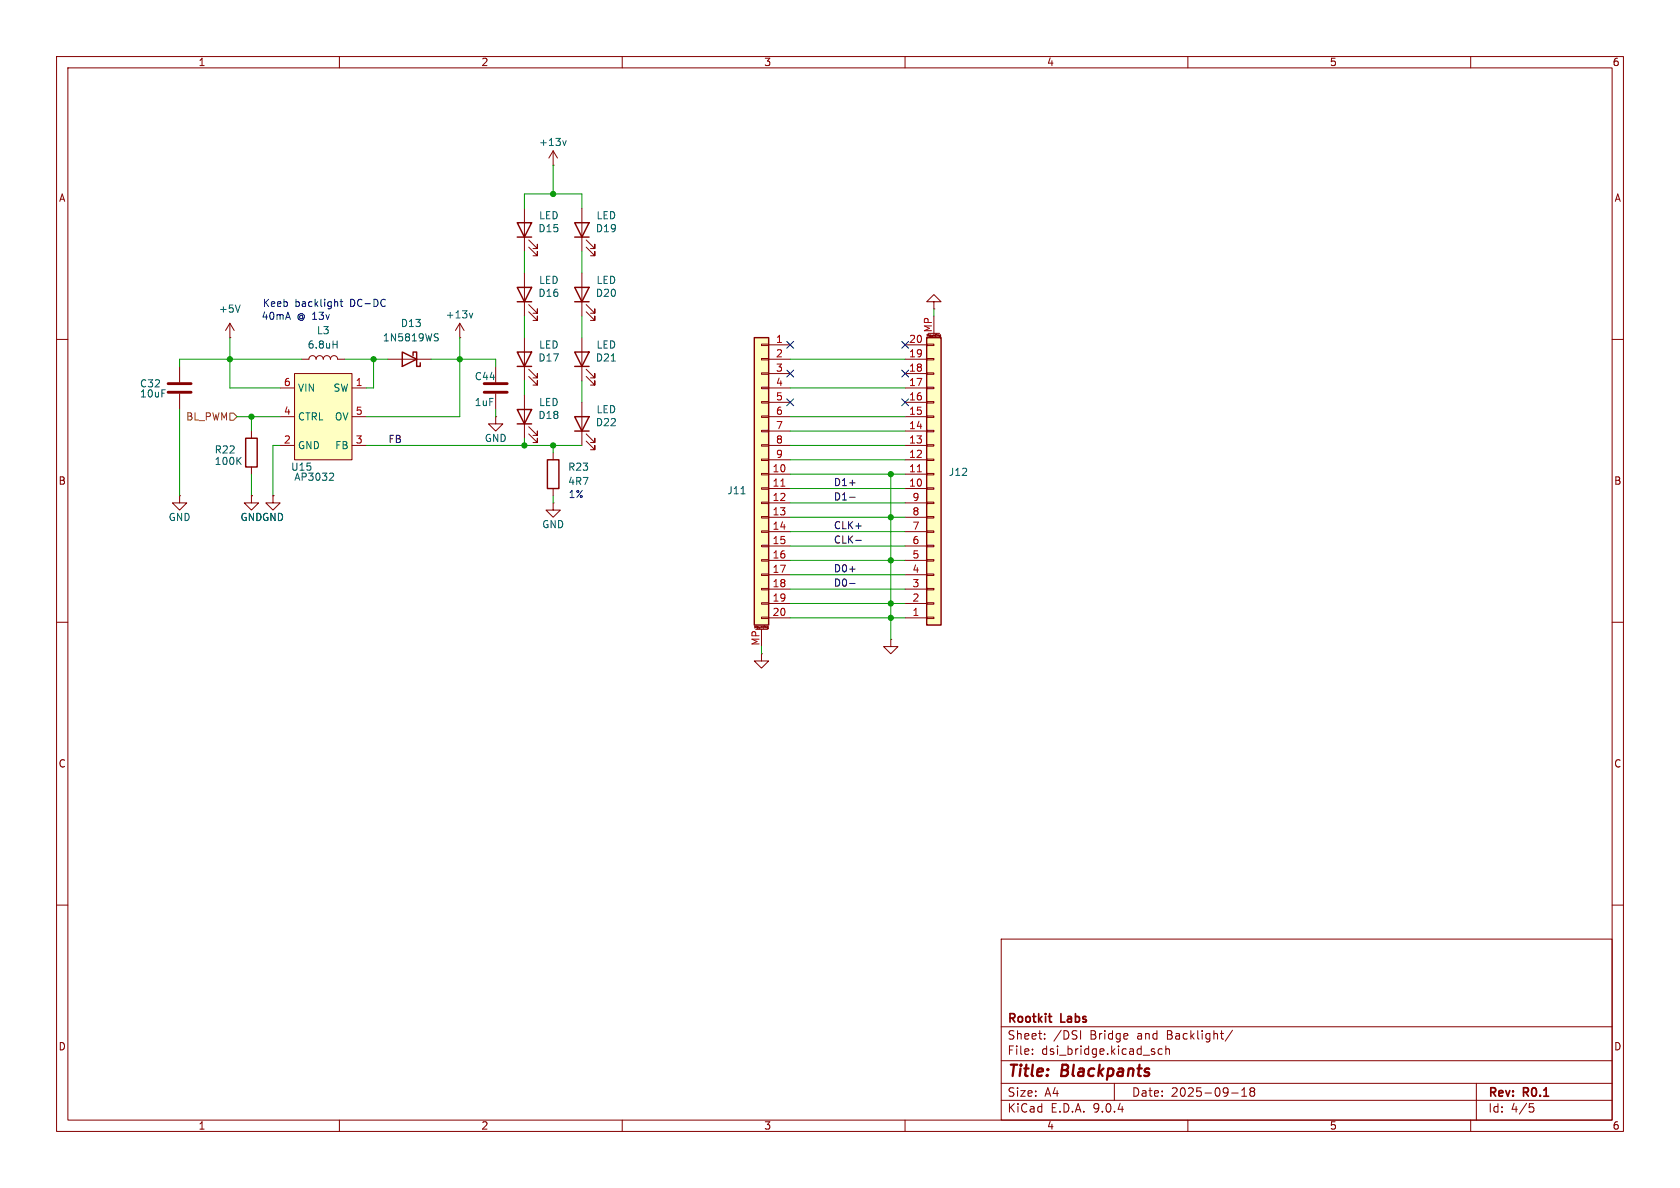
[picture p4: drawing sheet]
<svg xmlns="http://www.w3.org/2000/svg" width="297mm" height="210mm" viewBox="0 0 297 210" stroke-linecap="round" stroke-linejoin="round" font-family="sans-serif">
<g fill="none" stroke="#840000" stroke-width=".18">
<path d="M10 10h277v190h-277zM12 12h273v186h-273zM60 10v2M110 10v2M160 10v2M210 10v2M260 10v2M10 60h2M53.3 63.5h1.3a.64 .64 0 0 1 .6-.6 .64 .64 0 0 1 .7 .6 .64 .64 0 0 1 .6-.6 .64 .64 0 0 1 .6 .6 .64 .64 0 0 1 .7-.6 .64 .64 0 0 1 .6 .6 .64 .64 0 0 1 .7-.6 .64 .64 0 0 1 .6 .6h1.3M285 60h2M10 110h2M285 110h2"/>
<path d="M10 160h2M177 166h108v32h-108zM285 160h2M60 198v2M110 198v2M160 198v2M177 194.5h108M177 191.5h108M177 187.5h108M177 181.5h108M182.5 186.3v.1M182.5 185.5v.1"/>
<path d="M184.7 183.6v.1M184.7 182.8v.1M191 182.2v1.5M197 191.5v3M205.5 185.5l-.5-.1-.3 .3v.4l.2 .2h.6M206.1 185.5l.2-.1 .4 .1v.9M206.1 184.9v1.5M210 198v2M217.7 193.2h1.2M217.9 182.1l-1.3 2M219.5 193.8h.9M219.5 192.7l.5-.4v1.5"/>
<path d="M221.2 192.9l-.2 .3v.5l.2 .1 .5-.1 .1-.2-.1-.4-.2-.2M221.2 192.9l-.2-.2 .2-.4 .5 .1 .1 .2-.3 .3M221.2 192.9h.3M260 198v2M261 191.5v6.5M270.4 195.1h.7M270.5 195.7h.4l.3 .3-.2 .5-.5 .1"/>
</g>
<path d="M185.3 179.7h.6M185.8 180.7h.1" fill="none" stroke="#840000" stroke-width=".3"/>
<path d="M58.9 60.9h.7M59.6 60.3v1.2" fill="none" stroke="#006464" stroke-width=".18"/>
<path d="M163.8 59.7h2.6v50.8h-2.6z" fill="#ffffc2"/>
<path d="M163.8 59.7h2.6v50.8h-2.6z" fill="none" stroke="#840000" stroke-width=".25"/>
<g fill="none" stroke="#840000" stroke-width=".18">
<path d="M163.9 59.5v-.4l.1 .3 .2-.3v.4M164.1 58.9h2M165.1 55.9v3M165.4 59.1v.3M165.6 59.1h.1M166.1 59.6h.2M166.1 59.4v.1M166.1 59.5h.2M166.3 59.2l-.2 .1v.1M166.3 59.2h.1M166.3 59.6h.1M166.3 59.2v.4"/>
<path d="M160 78.7h3.8M160 76.2h3.8M160 73.7h3.8M160 71.1h3.8M160 68.6h3.8M160 66h3.8M160 63.5h3.8M160 61h3.8M163.8 78.6h1.3v.3h-1.3zM163.8 76.1h1.3v.2h-1.3zM163.8 73.5h1.3v.3h-1.3zM163.8 71h1.3v.2h-1.3z"/>
<path d="M163.8 68.5h1.3v.2h-1.3zM163.8 65.9h1.3v.3h-1.3zM163.8 63.4h1.3v.2h-1.3zM163.8 60.8h1.3v.3h-1.3zM160 99.1h3.8M160 96.5h3.8M160 94h3.8M160 91.4h3.8M160 88.9h3.8M160 86.4h3.8M160 83.8h3.8M160 81.3h3.8"/>
<path d="M163.8 98.9h1.3v.3h-1.3zM163.8 96.4h1.3v.2h-1.3zM163.8 93.9h1.3v.2h-1.3zM163.8 91.3h1.3v.3h-1.3zM163.8 88.8h1.3v.2h-1.3zM163.8 86.2h1.3v.3h-1.3zM163.8 83.7h1.3v.2h-1.3zM163.8 81.2h1.3v.2h-1.3zM160 109.2h3.8M160 106.7h3.8M160 104.1h3.8M160 101.6h3.8"/>
<path d="M163.8 109.1h1.3v.2h-1.3zM163.8 106.6h1.3v.2h-1.3zM163.8 104h1.3v.3h-1.3zM163.8 101.5h1.3v.2h-1.3z"/>
</g>
<path d="M162.2 83.4h.7" fill="none" stroke="#a90000" stroke-width=".18"/>
<path d="M133.3 59.7h2.6v50.8h-2.6z" fill="#ffffc2"/>
<path d="M133.3 59.7h2.6v50.8h-2.6zM91.4 72.4h2.6l-1.3 2.5zM91.4 62.2h2.6l-1.3 2.6zM91.4 74.9h2.6M91.4 64.8h2.6M101.6 73.7h2.5l-1.2 2.5zM101.6 76.2h2.5M96.8 81.3h2v5.1h-2z" fill="none" stroke="#840000" stroke-width=".25"/>
<g fill="none" stroke="#840000" stroke-width=".18">
<path d="M97.8 29.2h.1M97.8 26.7v2.5M97.8 26.7l-.8 1.2M97.8 26.7l.8 1.2M92.7 59.7v7.6M92.7 69.9v7.6M93.5 76.7l1.5 1.5v-.7v.7h-.8M93.5 75.4l1.5 1.6v-.8v.8h-.8M93.5 66.5l1.5 1.6v-.8v.8h-.8M93.5 65.3l1.5 1.5v-.8v.8h-.8M102.9 71.1v7.6M103.6 78l1.6 1.5v-.8v.8h-.8"/>
<path d="M103.6 76.7l1.6 1.5v-.7v.7h-.8M134.6 60.8h1.3v.3h-1.3zM134.6 63.4h1.3v.2h-1.3zM134.6 65.9h1.3v.3h-1.3zM134.6 68.5h1.3v.2h-1.3zM134.6 71h1.3v.2h-1.3zM134.6 73.5h1.3v.3h-1.3zM134.6 76.1h1.3v.2h-1.3zM134.6 78.6h1.3v.3h-1.3zM135.9 61h3.8M135.9 63.5h3.8M135.9 66h3.8"/>
<path d="M135.9 68.6h3.8M135.9 71.1h3.8M135.9 73.7h3.8M135.9 76.2h3.8M135.9 78.7h3.8M44.4 87.6v1.3h1.3l-1.3 1.3-1.2-1.3h1.2M44.4 87.6h.1M48.3 87.6v1.3h1.2l-1.2 1.3-1.3-1.3h1.3M48.3 87.6h.1M97.8 88.9v1.3h1.3l-1.3 1.2-1.3-1.2h1.3M97.8 88.9h.1M97.8 80v1.3"/>
<path d="M97.8 86.4v1.2M134.6 81.2h1.3v.2h-1.3zM134.6 83.7h1.3v.2h-1.3zM134.6 86.2h1.3v.3h-1.3zM134.6 88.8h1.3v.2h-1.3zM134.6 91.3h1.3v.3h-1.3zM134.6 93.9h1.3v.2h-1.3zM134.6 96.4h1.3v.2h-1.3zM134.6 98.9h1.3v.3h-1.3zM135.9 81.3h3.8M135.9 83.8h3.8M135.9 86.4h3.8"/>
<path d="M135.9 88.9h3.8M135.9 91.4h3.8M135.9 94h3.8M135.9 96.5h3.8M135.9 99.1h3.8M133.4 111v-.3l.2 .2 .1-.2v.3M133.6 111.3h2M134.6 101.5h1.3v.2h-1.3zM134.6 104h1.3v.3h-1.3zM134.6 106.6h1.3v.2h-1.3zM134.6 109.1h1.3v.2h-1.3zM134.6 111.3v3"/>
<path d="M134.9 110.7v.3M135.1 110.7h.1M135.7 111h.1M135.7 110.8v.2M135.7 110.8h.1v.3h-.2M135.7 110.8h.1M135.8 111h-.1M135.9 101.6h3.8M135.9 104.1h3.8M135.9 106.7h3.8M135.9 109.2h3.8"/>
</g>
<path d="M138 85.9h.8" fill="none" stroke="#a90000" stroke-width=".18"/>
<path d="M99.5 24.9l.3 .8 .3-.8M131 87.3h.7" fill="none" stroke="#006464" stroke-width=".18"/>
<path d="M52.1 66h10.1v15.3h-10.1z" fill="#ffffc2"/>
<g fill="none" stroke="#840000" stroke-width=".18">
<path d="M92.7 36.8v7.7M102.9 36.8v7.7M40.6 59.7h.1M40.6 57.2l-.7 1.2M40.6 57.2l.8 1.2M40.6 57.2v2.5M81.3 59.7h.1M81.3 57.2l-.8 1.2M81.3 57.2l.7 1.2M81.3 57.2v2.5M92.7 48.3v7.6M93.5 55.1l1.5 1.5v-.7v.7h-.8"/>
<path d="M93.5 53.8l1.5 1.6v-.8v.8h-.8M93.5 43.7l1.5 1.5v-.7v.7h-.8M93.5 42.4l1.5 1.5v-.7v.7h-.8M102.9 48.3v7.6M102.9 59.7v7.6M103.6 55.1l1.6 1.5v-.7v.7h-.8M103.6 53.8l1.6 1.6v-.8v.8h-.8M103.6 43.7l1.6 1.5v-.7v.7h-.8M103.6 42.4l1.6 1.5v-.7v.7h-.8M165.1 53.3h1.3l-1.3-1.2-1.3 1.2h1.3v1.3M165.1 54.6h.1M31.7 64.8v2.8"/>
<path d="M31.7 69.6v2.8M44.4 76.2v1.3M49.5 68.6h2.6M49.5 73.7h2.6M49.5 78.7h2.6M52.1 66h10.1v15.3h-10.1zM62.2 68.6h2.6M62.2 73.7h2.6M62.2 78.7h2.6M68.6 63.5h7.6M87.6 73.7v1.2h1.3l-1.3 1.3-1.2-1.3h1.2M87.6 73.7h.1"/>
<path d="M87.6 64.8v2.8M87.6 69.6v2.8M103.6 66.5l1.6 1.6v-.8v.8h-.8M103.6 65.3l1.6 1.5v-.8v.8h-.8M31.7 87.6v1.3h1.3l-1.3 1.3-1.2-1.3h1.2M31.7 87.6h.1M44.4 87.6h.1M44.4 82.6v1.2M48.3 87.6h.1M134.6 115.6v1.2h-1.3l1.3 1.3 1.3-1.3h-1.3M134.6 115.6h.1M157.5 113v1.3h1.2l-1.2 1.3-1.3-1.3h1.3"/>
<path d="M157.5 113h.1"/>
</g>
<path d="M42.5 53.9l-.5 1.3M77 59.6l.4 .1 .1 .3-.3 .3h-.3M77 59l.5 .1M83 55.4l.3 .8 .3-.8M108.1 63.8h.7M42.1 81.4l.5 .7M42.6 80.8l-.7 .8M58.7 83.6l.3 .3-.1 .3-.7 .7h.8" fill="none" stroke="#006464" stroke-width=".18"/>
<g fill="none" stroke="#840000" stroke-width=".25">
<path d="M91.4 39.4h2.6l-1.3 2.5zM101.6 39.4h2.5l-1.2 2.5zM91.4 50.8h2.6l-1.3 2.5zM91.4 53.3h2.6M91.4 41.9h2.6M101.6 50.8h2.5l-1.2 2.5zM101.6 53.3h2.5M101.6 41.9h2.5M43.4 77.5h2.1v5.1h-2.1zM71.1 62.2l2.6 1.3-2.6 1.3zM73 62.9v-.7h.7v2.6h.6v-.7M101.6 62.2h2.5l-1.2 2.6z"/>
<path d="M101.6 64.8h2.5"/>
</g>
<path d="M29.7 67.8h4.1M29.7 69.3h4.1M85.6 67.8h4.1M85.6 69.3h4.1" fill="none" stroke="#840000" stroke-width=".51"/>
<path d="M40.6 73h.7l.6 .7-.6 .6h-.7z" fill="none" stroke="#725600" stroke-width=".18"/>
<path d="M150.2 85.4h1M150.2 87.9h1M151.3 95.5h1M150.2 103.1h1M150.2 100.6h1" fill="none" stroke="#0f0f0f" stroke-width=".18"/>
<g fill="none" stroke="#009600" stroke-width=".18">
<path d="M92.7 36.8v-2.5h10.2v2.5M97.8 29.2v5.1M40.6 59.7v8.9h8.9M81.3 59.7v14h-16.5M92.7 44.5v3.8M92.7 55.9v3.8M102.9 44.5v3.8M102.9 55.9v3.8M165.1 54.6v1.3M31.7 72.4v15.2M41.9 73.7h7.6M44.4 73.7v2.5"/>
<path d="M49.5 78.7h-1.2v8.9M53.3 63.5h-21.6v1.3M61 63.5h7.6M64.8 78.7h38.1M66 63.5v5.1h-1.2M76.2 63.5h11.4v1.3M87.6 72.4v1.3M92.7 67.3v2.6M92.7 77.5v1.2M97.8 78.7v1.3M102.9 67.3v3.8M139.7 78.7h20.3"/>
<path d="M139.7 73.7h20.3M139.7 63.5h20.3M139.7 68.6h20.3M139.7 76.2h20.3M44.4 83.8v3.8M97.8 87.6v1.3M139.7 99.1h20.3M139.7 91.4h20.3M139.7 86.4h20.3M139.7 88.9h20.3M139.7 83.8h20.3M139.7 96.5h20.3"/>
<path d="M139.7 94h20.3M139.7 81.3h20.3M157.5 83.8v29.2M134.6 114.3v1.3M139.7 109.2h20.3M139.7 106.7h20.3M139.7 104.1h20.3M139.7 101.6h20.3"/>
</g>
<path d="M139.1 65.4l1.2 1.2M139.1 60.4l1.2 1.2M139.1 70.5l1.2 1.2M140.3 65.4l-1.2 1.2M140.3 60.4l-1.2 1.2M140.3 70.5l-1.2 1.2M159.4 70.5l1.2 1.2M159.4 65.4l1.2 1.2M159.4 60.4l1.2 1.2M160.6 70.5l-1.2 1.2M160.6 65.4l-1.2 1.2M160.6 60.4l-1.2 1.2" fill="none" stroke="#000084" stroke-width=".18"/>
<path d="M59.6 53.4l.1 .8M60.1 53.3h.5M60.3 52.9v1.1l.3 .2" fill="none" stroke="#0000c2" stroke-width=".18"/>
<g fill="#009600" stroke="#009600" stroke-width=".18">
<circle cx="157.5" cy="91.4" r=".46"/>
<circle cx="157.5" cy="83.8" r=".46"/>
<circle cx="157.5" cy="106.7" r=".46"/>
<circle cx="44.4" cy="73.7" r=".46"/>
<circle cx="40.6" cy="63.5" r=".46"/>
<circle cx="97.8" cy="78.7" r=".46"/>
<circle cx="92.7" cy="78.7" r=".46"/>
<circle cx="81.3" cy="63.5" r=".46"/>
<circle cx="66" cy="63.5" r=".46"/>
<circle cx="97.8" cy="34.3" r=".46"/>
<circle cx="157.5" cy="109.2" r=".46"/>
<circle cx="157.5" cy="99.1" r=".46"/>
</g>
<g font-size="2.8" fill="#840000">
<text x="178" y="190.9">Title:</text>
<text x="187.7" y="190.9">Blackpants</text>
</g>
<g font-size="2.1" fill="#840000">
<text x="178" y="184">Sheet:</text>
<text x="178" y="181.2">Rootkit</text>
<text x="186.2" y="184">/DSI</text>
<text x="187.6" y="181.2">Labs</text>
<text x="192.7" y="184">Bridge</text>
<text x="201.2" y="184">and</text>
<text x="206.6" y="184">Backlight/</text>
<text x="178" y="186.7">File:</text>
<text x="184.1" y="186.7">dsi_bridge.kicad_sch</text>
<text x="178" y="196.9">KiCad</text>
<text x="178" y="194.1">Size:</text>
<text x="184.7" y="194.1">A4</text>
<text x="185.7" y="196.9">E.D.A.</text>
<text x="193.3" y="196.9">9.0.4</text>
<text x="200" y="194.1">Date:</text>
<text x="207" y="194.1">2025-09-18</text>
<text x="263" y="194.3">Rev:</text>
<text x="263" y="196.9">Id:</text>
<text x="267.1" y="196.9">4/5</text>
<text x="269.4" y="194.3">R0.1</text>
</g>
<g font-size="1.8" fill="#840000">
<text x="35" y="11.9">1</text>
<text x="85" y="11.9">2</text>
<text x="135" y="11.9">3</text>
<text x="185" y="11.9">4</text>
<text x="235" y="11.9">5</text>
<text x="285" y="11.9">6</text>
<text x="10.3" y="35.9">A</text>
<text x="285.3" y="35.9">A</text>
<text x="10.3" y="85.9">B</text>
<text x="285.3" y="85.9">B</text>
<text x="10.3" y="135.9">C</text>
<text x="285.3" y="135.9">C</text>
<text x="10.3" y="185.9">D</text>
<text x="285.3" y="185.9">D</text>
<text x="35" y="199.9">1</text>
<text x="85" y="199.9">2</text>
<text x="135" y="199.9">3</text>
<text x="185" y="199.9">4</text>
<text x="235" y="199.9">5</text>
<text x="285" y="199.9">6</text>
</g>
<g font-size="1.8" fill="#006464">
<text x="95.2" y="26">+13v</text>
<text x="95.1" y="41.2">D15</text>
<text x="95.2" y="39">LED</text>
<text x="105.2" y="41.2">D19</text>
<text x="105.4" y="39">LED</text>
<text x="95.1" y="52.7">D16</text>
<text x="95.2" y="50.4">LED</text>
<text x="105.2" y="52.7">D20</text>
<text x="105.4" y="50.4">LED</text>
<text x="38.6" y="55.5">+5V</text>
<text x="55.9" y="59.3">L3</text>
<text x="70.8" y="58">D13</text>
<text x="78.7" y="56.5">+13v</text>
<text x="54.3" y="61.8">6.8uH</text>
<text x="67.6" y="60.6">1N5819WS</text>
<text x="95.1" y="64.1">D17</text>
<text x="95.2" y="61.8">LED</text>
<text x="105.2" y="64.1">D21</text>
<text x="105.4" y="61.8">LED</text>
<text x="24.6" y="68.7">C32</text>
<text x="24.6" y="70.5">10uF</text>
<text x="52.6" y="69.4">VIN</text>
<text x="58.9" y="69.4">SW</text>
<text x="83.8" y="72">1uF</text>
<text x="83.8" y="67.4">C44</text>
<text x="95.2" y="72">LED</text>
<text x="52.6" y="74.5">CTRL</text>
<text x="59.1" y="74.5">OV</text>
<text x="95.1" y="74.3">D18</text>
<text x="105.2" y="75.5">D22</text>
<text x="105.4" y="73.3">LED</text>
<text x="37.9" y="82.4">100K</text>
<text x="37.9" y="80.4">R22</text>
<text x="51.4" y="83.4">U15</text>
<text x="52.6" y="79.6">GND</text>
<text x="59.2" y="79.6">FB</text>
<text x="85.6" y="78.3">GND</text>
<text x="100.3" y="83.4">R23</text>
<text x="51.9" y="85.2">AP3032</text>
<text x="100.3" y="86">4R7</text>
<text x="128.5" y="87.6">J11</text>
<text x="167.6" y="84.3">J12</text>
<text x="29.7" y="92.3">GND</text>
<text x="42.4" y="92.3">GNDGND</text>
<text x="95.8" y="93.6">GND</text>
</g>
<g font-size="1.8" fill="#0000c2">
<text x="46.1" y="56.7">40mA</text>
<text x="46.4" y="54.5">Keeb</text>
<text x="52.1" y="54.5">backlight</text>
<text x="52.5" y="56.7">@ 13v</text>
<text x="62" y="54.5">DC-DC</text>
<text x="100.4" y="88.2">1%</text>
</g>
<g font-size="1.8" fill="#a90000">
<text x="164.8" y="58.9" transform="rotate(-90 164.8 58.9)">MP</text>
<text x="137.1" y="60.7">1</text>
<text x="137.1" y="63.2">2</text>
<text x="137.1" y="65.8">3</text>
<text x="160.6" y="65.8">18</text>
<text x="160.6" y="63.2">19</text>
<text x="160.6" y="60.7">20</text>
<text x="50.1" y="68.3">6</text>
<text x="62.8" y="68.3">1</text>
<text x="137.1" y="68.3">4</text>
<text x="137.1" y="70.9">5</text>
<text x="160.6" y="70.9">16</text>
<text x="160.6" y="68.3">17</text>
<text x="50.1" y="73.4">4</text>
<text x="62.8" y="73.4">5</text>
<text x="137.1" y="73.4">6</text>
<text x="137.1" y="75.9">7</text>
<text x="160.6" y="75.9">14</text>
<text x="160.6" y="73.4">15</text>
<text x="50.1" y="78.5">2</text>
<text x="62.8" y="78.5">3</text>
<text x="136.5" y="83.6">10</text>
<text x="137.1" y="78.5">8</text>
<text x="137.1" y="81">9</text>
<text x="160.6" y="83.6">11</text>
<text x="160.6" y="81">12</text>
<text x="160.6" y="78.5">13</text>
<text x="136.5" y="86.1">11</text>
<text x="136.5" y="88.6">12</text>
<text x="160.6" y="86.1">10</text>
<text x="161.2" y="88.6">9</text>
<text x="136.5" y="91.2">13</text>
<text x="136.5" y="93.7">14</text>
<text x="161.2" y="93.7">7</text>
<text x="161.2" y="91.2">8</text>
<text x="136.5" y="96.3">15</text>
<text x="136.5" y="98.8">16</text>
<text x="136.5" y="101.3">17</text>
<text x="161.2" y="101.3">4</text>
<text x="161.2" y="98.8">5</text>
<text x="161.2" y="96.3">6</text>
<text x="136.5" y="103.9">18</text>
<text x="136.5" y="106.4">19</text>
<text x="161.2" y="106.4">2</text>
<text x="161.2" y="103.9">3</text>
<text x="136.5" y="109">20</text>
<text x="161.2" y="109">1</text>
<text x="134.4" y="114.2" transform="rotate(-90 134.4 114.2)">MP</text>
</g>
<text font-size="1.8" fill="#725600" x="32.8" y="74.5">BL_PWM</text>
<g font-size="1.8" fill="#0f0f0f">
<text x="68.6" y="78.4">FB</text>
<text x="147.3" y="86">D1+</text>
<text x="147.3" y="88.6">D1-</text>
<text x="147.3" y="93.6">CLK+</text>
<text x="147.3" y="96.2">CLK-</text>
<text x="147.3" y="101.3">D0+</text>
<text x="147.3" y="103.8">D0-</text>
</g>
<g font-size=".5" fill="#840000">
<text x="163.6" y="59.7">Mounting</text>
<text x="133.2" y="111.3">Mounting</text>
</g>
</svg>
